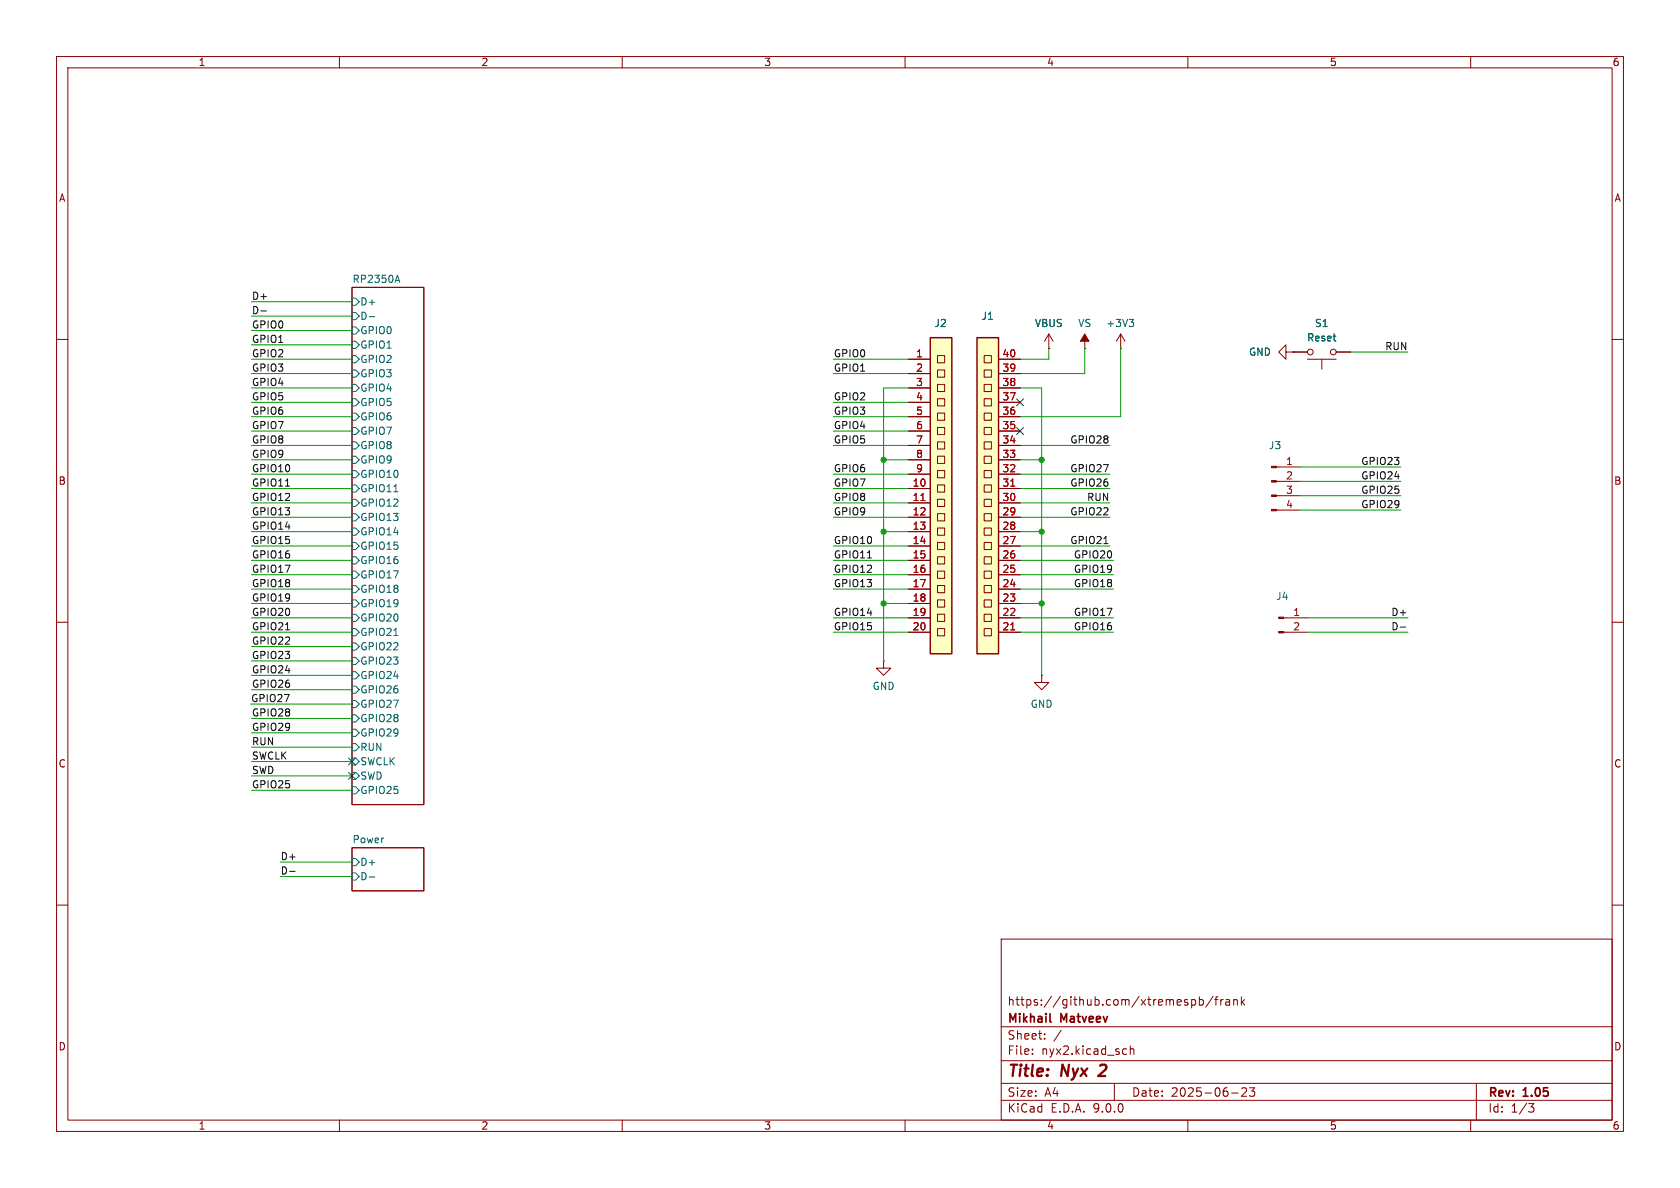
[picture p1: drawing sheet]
<svg xmlns="http://www.w3.org/2000/svg" width="297mm" height="210mm" viewBox="0 0 297 210" stroke-linecap="round" stroke-linejoin="round" font-family="sans-serif">
<g fill="none" stroke="#840000" stroke-width=".18">
<path d="M10 10h277v190h-277zM12 12h273v186h-273zM60 10v2M110 10v2M160 10v2M210 10v2M260 10v2M62.2 50.8h12.7v91.4h-12.7zM10 60h2M285 60h2M10 110h2M156.2 116.8v1.3h1.3l-1.3 1.3-1.3-1.3h1.3"/>
<path d="M156.2 116.8h.1M184.1 119.4v1.3h1.3l-1.3 1.2-1.2-1.2h1.2M184.1 119.4h.1M285 110h2M62.2 149.9h12.7v7.6h-12.7zM10 160h2M177 166h108v32h-108zM210.7 176.8l.4-.1 .3 .3v.4l-.2 .2h-.5M212 176.8l.5-.1 .2 .3v.4l-.1 .2h-.6M212 176.2v1.5M214.5 176.1l-1.3 2M214.7 176.7h.6"/>
<path d="M215.3 176.2l-.3 .2v1.3M215.8 176.7v1M216.2 176.7l-.2 .1-.2 .2M216.7 176.8h.6l.1 .9M217.4 177.1h-.5a.29 .29 0 0 0-.2 .3 .29 .29 0 0 0 .2 .3l.5-.1M218.1 176.8l.2-.1 .4 .1v.9M218.1 176.7v1M219.5 176.2v1.5M219.6 177.1l.4 .6M220 176.7l-.5 .6M285 160h2M60 198v2"/>
<path d="M110 198v2M160 198v2M177 194.5h108M177 191.5h108M177 187.5h108M177 181.5h108M182.5 186.3v.1M182.5 185.5v.1M184.7 183.6v.1M184.7 182.8v.1M187.6 182.1l-1.3 2M197 191.5v3"/>
<path d="M198.7 185.4l.5 .1M199.2 186.3l-.5 .1M199.8 185.5l.2-.1 .4 .1 .1 .9M199.8 184.9v1.5M210 198v2M217.7 193.2h1.2M219.5 192.4l.6-.1 .2 .1 .1 .3-.9 1.1h.9M220.9 192.3h.9l-.5 .6 .4 .1v.7l-.2 .1h-.4l-.2-.1M260 198v2M261 191.5v6.5M270.2 195.1h1l-.5 .6 .4 .1 .1 .5-.3 .3h-.4"/>
</g>
<path d="M195.4 189.1l-1.2 1.1h1.2" fill="none" stroke="#840000" stroke-width=".4"/>
<path d="M185.6 180.5l.2 .2" fill="none" stroke="#840000" stroke-width=".3"/>
<g fill="none" stroke="#006464" stroke-width=".18">
<path d="M62.2 52.7h.7l.6 .6-.6 .7h-.7zM62.2 55.2h.7l.6 .7-.6 .6h-.7zM62.2 57.8h.7l.6 .6-.6 .7h-.7zM65.3 56h.9M70 49.6h.6M70.3 48.7l.4 1.2M62.2 60.3h.7l.6 .7-.6 .6h-.7zM62.2 62.9h.7l.6 .6-.6 .6h-.7zM62.2 65.4h.7l.6 .6-.6 .7h-.7zM62.2 67.9h.7l.6 .7-.6 .6h-.7zM62.2 70.5h.7l.6 .6-.6 .7h-.7zM62.2 73h.7l.6 .7-.6 .6h-.7z"/>
<path d="M62.2 75.6h.7l.6 .6-.6 .6h-.7zM62.2 78.1h.7l.6 .6-.6 .7h-.7zM62.2 80.6h.7l.6 .7-.6 .6h-.7zM62.2 83.2h.7l.6 .6-.6 .7h-.7zM62.2 85.7h.7l.6 .7-.6 .6h-.7zM62.2 88.3h.7l.6 .6-.6 .6h-.7zM62.2 90.8h.7l.6 .6-.6 .7h-.7zM62.2 93.3h.7l.6 .7-.6 .6h-.7zM62.2 95.9h.7l.6 .6-.6 .7h-.7zM62.2 98.4h.7l.6 .7-.6 .6h-.7zM69.6 86.9h.8M62.2 101h.7l.6 .6-.6 .6h-.7z"/>
<path d="M62.2 103.5h.7l.6 .6-.6 .7h-.7zM62.2 106h.7l.6 .7-.6 .6h-.7zM62.2 108.6h.7l.6 .6-.6 .7h-.7zM62.2 111.1h.7l.6 .7-.6 .6h-.7zM62.2 113.7h.7l.6 .6-.6 .6h-.7zM62.2 116.2h.7l.6 .6-.6 .7h-.7zM62.2 118.7h.7l.6 .7-.6 .6h-.7zM69.6 112.3h.8M62.2 121.3h.7l.6 .6-.6 .7h-.7zM62.2 123.8h.7l.6 .7-.6 .6h-.7zM62.2 126.4h.7l.6 .6-.6 .6h-.7zM62.2 128.9h.7l.6 .6-.6 .7h-.7z"/>
<path d="M62.2 131.4h.7l.6 .7-.6 .6h-.7zM62.2 134h.7l.6 .6-.6 .7h-.7zM62.2 136.5h.7l.6 .7-.6 .6h-.7zM62.2 139.1h.7l.6 .6-.6 .6h-.7zM62.2 151.8h.7l.6 .6-.6 .6h-.7zM62.2 154.3h.7l.6 .6-.6 .7h-.7zM65.3 155h.9"/>
</g>
<path d="M164.5 59.7h3.8v55.9h-3.8z" fill="#ffffc2"/>
<path d="M164.5 59.7h3.8v55.9h-3.8z" fill="none" stroke="#840000" stroke-width=".25"/>
<g fill="none" stroke="#840000" stroke-width=".18">
<path d="M160.7 63.5h3.8M160.7 66h3.8M160.7 68.6h3.8M160.7 71.1h3.8M160.7 73.7h3.8M160.7 76.2h3.8M160.7 78.7h3.8M165.7 62.9h1.3v1.2h-1.3zM165.7 65.4h1.3v1.3h-1.3zM165.7 67.9h1.3v1.3h-1.3zM165.7 70.5h1.3v1.3h-1.3zM165.7 73h1.3v1.3h-1.3z"/>
<path d="M165.7 75.6h1.3v1.2h-1.3zM165.7 78.1h1.3v1.3h-1.3zM160.7 81.3h3.8M160.7 83.8h3.8M160.7 86.4h3.8M160.7 88.9h3.8M160.7 91.4h3.8M160.7 94h3.8M160.7 96.5h3.8M160.7 99.1h3.8M165.7 80.6h1.3v1.3h-1.3zM165.7 83.2h1.3v1.3h-1.3z"/>
<path d="M165.7 85.7h1.3v1.3h-1.3zM165.7 88.3h1.3v1.2h-1.3zM165.7 90.8h1.3v1.3h-1.3zM165.7 93.3h1.3v1.3h-1.3zM165.7 95.9h1.3v1.3h-1.3zM165.7 98.4h1.3v1.3h-1.3zM160.7 101.6h3.8M160.7 104.1h3.8M160.7 106.7h3.8M160.7 109.2h3.8M160.7 111.8h3.8M165.7 101h1.3v1.2h-1.3z"/>
<path d="M165.7 103.5h1.3v1.3h-1.3zM165.7 106h1.3v1.3h-1.3zM165.7 108.6h1.3v1.3h-1.3zM165.7 111.1h1.3v1.3h-1.3z"/>
</g>
<path d="M162.8 88.5h.7" fill="none" stroke="#a90000" stroke-width=".18"/>
<path d="M172.7 59.7h3.8v55.9h-3.8z" fill="#ffffc2"/>
<path d="M172.7 59.7h3.8v55.9h-3.8z" fill="none" stroke="#840000" stroke-width=".25"/>
<g fill="none" stroke="#840000" stroke-width=".18">
<path d="M185.4 59.1l-.7 1.2M185.4 59.1l.8 1.2M185.4 59.1v2.5M191.8 59.1v2.5M198.1 59.1l-.7 1.2M198.1 59.1l.8 1.2M198.1 59.1v2.5M160.7 63.5h3.8M160.7 66h3.8M160.7 68.6h3.8M160.7 71.1h3.8M160.7 73.7h3.8"/>
<path d="M160.7 76.2h3.8M160.7 78.7h3.8M174 62.9h1.3v1.2h-1.3zM174 65.4h1.3v1.3h-1.3zM174 67.9h1.3v1.3h-1.3zM174 70.5h1.3v1.3h-1.3zM174 73h1.3v1.3h-1.3zM174 75.6h1.3v1.2h-1.3zM174 78.1h1.3v1.3h-1.3zM176.5 63.5h3.8M176.5 66h3.8M176.5 68.6h3.8"/>
<path d="M176.5 71.1h3.8M176.5 73.7h3.8M176.5 76.2h3.8M176.5 78.7h3.8M185.4 61.6h.1M191.8 61.6h.1M198.1 61.6h.1M227.3 62.2v-1.2l-1.2 1.2 1.2 1.3v-1.3h1.3M228.6 62.2h.1M228.6 62.2h2.5M231.1 63.5h5.1M233.7 63.5v1.8"/>
<path d="M236.2 62.2h2.6M160.7 81.3h3.8M160.7 83.8h3.8M160.7 86.4h3.8M160.7 88.9h3.8M160.7 91.4h3.8M160.7 94h3.8M160.7 96.5h3.8M160.7 99.1h3.8M174 80.6h1.3v1.3h-1.3zM174 83.2h1.3v1.3h-1.3zM174 85.7h1.3v1.3h-1.3z"/>
<path d="M174 88.3h1.3v1.2h-1.3zM174 90.8h1.3v1.3h-1.3zM174 93.3h1.3v1.3h-1.3zM174 95.9h1.3v1.3h-1.3zM174 98.4h1.3v1.3h-1.3zM176.5 81.3h3.8M176.5 83.8h3.8M176.5 86.4h3.8M176.5 88.9h3.8M176.5 91.4h3.8M176.5 94h3.8M176.5 96.5h3.8"/>
<path d="M176.5 99.1h3.8M225.7 82.6h4.2M225.7 85.1h4.2M225.7 87.6h4.2M225.7 90.2h4.2M160.7 101.6h3.8M160.7 104.1h3.8M160.7 106.7h3.8M160.7 109.2h3.8M160.7 111.8h3.8M174 101h1.3v1.2h-1.3zM174 103.5h1.3v1.3h-1.3z"/>
<path d="M174 106h1.3v1.3h-1.3zM174 108.6h1.3v1.3h-1.3zM174 111.1h1.3v1.3h-1.3zM176.5 101.6h3.8M176.5 104.1h3.8M176.5 106.7h3.8M176.5 109.2h3.8M176.5 111.8h3.8M226.9 109.2h4.2M226.9 111.8h4.2"/>
<circle cx="231.6" cy="62.2" r=".51"/>
<circle cx="235.7" cy="62.2" r=".51"/>
</g>
<path d="M162.8 88.5h.7M178.7 85.9h.7M178.7 111.3h.7" fill="none" stroke="#a90000" stroke-width=".18"/>
<g fill="#840000" stroke="#840000" stroke-width=".18">
<path d="M191.8 59.1l.7 1.2h-1.5z"/>
<path d="M224.8 82.4h.9v.3h-.9z"/>
<path d="M224.8 85h.9v.2h-.9z"/>
<path d="M224.8 87.5h.9v.3h-.9z"/>
<path d="M224.8 90h.9v.3h-.9z"/>
<path d="M226.1 109.1h.8v.2h-.8z"/>
<path d="M226.1 111.6h.8v.3h-.8z"/>
</g>
<path d="M199.6 56.5h.8l-.4 .4M200.2 56.9l.2 .3v.3l-.2 .2" fill="none" stroke="#006464" stroke-width=".18"/>
<path d="M46.1 55h1M50.5 85.9h.7M153.3 98.6h.8M195.1 96.1h.8M50.5 111.3h.7M247.5 110.9h1M51.2 154h1" fill="none" stroke="#0f0f0f" stroke-width=".18"/>
<g fill="none" stroke="#009600" stroke-width=".18">
<path d="M44.4 58.4h17.8M44.4 55.9h17.8M44.4 53.3h17.8M44.4 63.5h17.8M44.4 68.6h17.8M44.4 71.1h17.8M44.4 76.2h17.8M44.4 73.7h17.8M44.4 61h17.8M44.4 66h17.8M44.4 78.7h17.8M147.3 63.5h13.4"/>
<path d="M147.3 71.1h13.4M147.3 76.2h13.4M147.3 73.7h13.4M147.3 66h13.4M147.3 78.7h13.4M160.7 68.6h-4.5v48.2M180.3 68.6h3.8v50.8M180.3 78.7h15.9M185.4 61.6v1.9h-5.1M191.8 61.6v4.4h-11.5M198.1 61.6v12.1h-17.8M238.8 62.2h10.1"/>
<path d="M44.4 83.8h17.8M44.4 86.4h17.8M44.4 91.4h17.8M44.4 81.3h17.8M44.4 96.5h17.8M44.4 99.1h17.8M44.4 94h17.8M44.4 88.9h17.8M147.3 83.8h13.4M147.3 86.4h13.4M147.3 91.4h13.4M147.3 96.5h13.4"/>
<path d="M147.3 99.1h13.4M147.3 88.9h13.4M156.2 81.3h4.5M156.2 94h4.5M180.3 83.8h15.9M180.3 86.4h15.9M180.3 91.4h15.9M180.3 81.3h3.8M180.3 96.5h15.9M180.3 99.1h16.5M180.3 94h3.8M180.3 88.9h15.9"/>
<path d="M229.9 82.6h17.7M229.9 85.1h17.7M229.9 90.2h17.7M229.9 87.6h17.7M44.4 111.8h17.8M44.4 109.2h17.8M44.4 119.4h17.8M44.4 106.7h17.8M44.4 104.1h17.8M44.4 101.6h17.8M44.4 116.8h17.8M44.4 114.3h17.8"/>
<path d="M147.3 111.8h13.4M147.3 109.2h13.4M147.3 104.1h13.4M147.3 101.6h13.4M156.2 106.7h4.5M180.3 111.8h16.5M180.3 109.2h16.5M180.3 106.7h3.8M180.3 104.1h16.5M180.3 101.6h16.5M231.1 111.8h17.8M231.1 109.2h17.8"/>
<path d="M44.3 124.5h17.9M44.4 127h17.8M44.4 121.9h17.8M44.4 132.1h17.8M44.4 139.7h17.8M44.4 134.6h17.8M44.4 137.2h17.8M44.4 129.5h17.8M49.5 152.4h12.7M49.5 154.9h12.7"/>
</g>
<path d="M179.7 70.5l1.2 1.2M179.7 75.6l1.2 1.2M180.9 70.5l-1.2 1.2M180.9 75.6l-1.2 1.2M61.6 134l1.2 1.2M61.6 136.6l1.2 1.2M62.8 134l-1.2 1.2M62.8 136.6l-1.2 1.2" fill="none" stroke="#000084" stroke-width=".18"/>
<g fill="#009600" stroke="#009600" stroke-width=".18">
<circle cx="156.2" cy="81.3" r=".46"/>
<circle cx="184.1" cy="81.3" r=".46"/>
<circle cx="156.2" cy="94" r=".46"/>
<circle cx="184.1" cy="94" r=".46"/>
<circle cx="184.1" cy="106.7" r=".46"/>
<circle cx="156.2" cy="106.7" r=".46"/>
</g>
<g font-size="2.8" fill="#840000">
<text x="178" y="190.9">Title:</text>
<text x="187.7" y="190.9">Nyx</text>
<text x="195.2" y="190.9">2</text>
</g>
<g font-size="2.1" fill="#840000">
<text x="178" y="178">https://github.com/xtremespb/frank</text>
<text x="178" y="184">Sheet:</text>
<text x="178" y="181.2">Mikhail</text>
<text x="187.6" y="181.2">Matveev</text>
<text x="178" y="186.7">File:</text>
<text x="184.1" y="186.7">nyx2.kicad_sch</text>
<text x="178" y="196.9">KiCad</text>
<text x="178" y="194.1">Size:</text>
<text x="184.7" y="194.1">A4</text>
<text x="185.7" y="196.9">E.D.A.</text>
<text x="193.3" y="196.9">9.0.0</text>
<text x="200" y="194.1">Date:</text>
<text x="207" y="194.1">2025-06-23</text>
<text x="263" y="194.3">Rev:</text>
<text x="263" y="196.9">Id:</text>
<text x="267.1" y="196.9">1/3</text>
<text x="269.4" y="194.3">1.05</text>
</g>
<g font-size="1.8" fill="#840000">
<text x="35" y="11.9">1</text>
<text x="85" y="11.9">2</text>
<text x="135" y="11.9">3</text>
<text x="185" y="11.9">4</text>
<text x="235" y="11.9">5</text>
<text x="285" y="11.9">6</text>
<text x="10.3" y="35.9">A</text>
<text x="285.3" y="35.9">A</text>
<text x="10.3" y="85.9">B</text>
<text x="285.3" y="85.9">B</text>
<text x="10.3" y="135.9">C</text>
<text x="285.3" y="135.9">C</text>
<text x="10.3" y="185.9">D</text>
<text x="285.3" y="185.9">D</text>
<text x="35" y="199.9">1</text>
<text x="85" y="199.9">2</text>
<text x="135" y="199.9">3</text>
<text x="185" y="199.9">4</text>
<text x="235" y="199.9">5</text>
<text x="285" y="199.9">6</text>
</g>
<g font-size="1.8" fill="#0f0f0f">
<text x="44.4" y="53.1">D+</text>
<text x="44.4" y="55.6">D-</text>
<text x="44.4" y="58.2">GPIO0</text>
<text x="44.4" y="60.7">GPIO1</text>
<text x="44.4" y="63.2">GPIO2</text>
<text x="44.4" y="65.8">GPIO3</text>
<text x="147.3" y="65.8">GPIO1</text>
<text x="147.3" y="63.2">GPIO0</text>
<text x="244.8" y="62">RUN</text>
<text x="44.4" y="68.3">GPIO4</text>
<text x="44.4" y="70.9">GPIO5</text>
<text x="147.3" y="70.9">GPIO2</text>
<text x="44.4" y="73.4">GPIO6</text>
<text x="44.4" y="75.9">GPIO7</text>
<text x="147.3" y="75.9">GPIO4</text>
<text x="147.3" y="73.4">GPIO3</text>
<text x="44.4" y="81">GPIO9</text>
<text x="44.4" y="83.6">GPIO10</text>
<text x="44.4" y="78.5">GPIO8</text>
<text x="147.3" y="78.5">GPIO5</text>
<text x="147.3" y="83.6">GPIO6</text>
<text x="189.1" y="83.6">GPIO27</text>
<text x="189.1" y="78.5">GPIO28</text>
<text x="240.6" y="82.3">GPIO23</text>
<text x="44.4" y="88.6">GPIO12</text>
<text x="44.4" y="86.1">GPIO11</text>
<text x="147.3" y="86.1">GPIO7</text>
<text x="147.3" y="88.6">GPIO8</text>
<text x="189.1" y="86.1">GPIO26</text>
<text x="192.1" y="88.6">RUN</text>
<text x="240.6" y="84.8">GPIO24</text>
<text x="240.6" y="89.9">GPIO29</text>
<text x="240.6" y="87.4">GPIO25</text>
<text x="44.4" y="93.7">GPIO14</text>
<text x="44.4" y="91.2">GPIO13</text>
<text x="147.3" y="91.2">GPIO9</text>
<text x="189.1" y="91.2">GPIO22</text>
<text x="44.4" y="96.3">GPIO15</text>
<text x="44.4" y="98.8">GPIO16</text>
<text x="44.4" y="101.3">GPIO17</text>
<text x="147.3" y="98.8">GPIO11</text>
<text x="147.3" y="101.3">GPIO12</text>
<text x="147.3" y="96.3">GPIO10</text>
<text x="189.1" y="96.3">GPIO21</text>
<text x="189.8" y="98.8">GPIO20</text>
<text x="189.8" y="101.3">GPIO19</text>
<text x="44.4" y="103.9">GPIO18</text>
<text x="44.4" y="106.4">GPIO19</text>
<text x="147.3" y="103.9">GPIO13</text>
<text x="189.8" y="103.9">GPIO18</text>
<text x="44.4" y="111.5">GPIO21</text>
<text x="44.4" y="109">GPIO20</text>
<text x="147.3" y="109">GPIO14</text>
<text x="147.3" y="111.5">GPIO15</text>
<text x="189.8" y="111.5">GPIO16</text>
<text x="189.8" y="109">GPIO17</text>
<text x="245.9" y="111.5">D-</text>
<text x="245.9" y="109">D+</text>
<text x="44.4" y="114">GPIO22</text>
<text x="44.4" y="116.6">GPIO23</text>
<text x="44.4" y="119.1">GPIO24</text>
<text x="44.3" y="124.2">GPIO27</text>
<text x="44.4" y="121.7">GPIO26</text>
<text x="44.4" y="131.8">RUN</text>
<text x="44.4" y="129.3">GPIO29</text>
<text x="44.4" y="126.7">GPIO28</text>
<text x="44.4" y="134.4">SWCLK</text>
<text x="44.4" y="136.9">SWD</text>
<text x="44.4" y="139.4">GPIO25</text>
<text x="49.5" y="154.7">D-</text>
<text x="49.5" y="152.1">D+</text>
</g>
<g font-size="1.8" fill="#006464">
<text x="62.2" y="50.1">RP2350A</text>
<text x="63.6" y="54.2">D+</text>
<text x="63.6" y="56.7">D-</text>
<text x="63.6" y="59.3">GPIO0</text>
<text x="165.1" y="58">J2</text>
<text x="173.4" y="56.7">J1</text>
<text x="182.9" y="58">VBUS</text>
<text x="190.5" y="58">VS</text>
<text x="195.5" y="58">+3V3</text>
<text x="232.4" y="58">S1</text>
<text x="63.6" y="61.8">GPIO1</text>
<text x="63.6" y="64.4">GPIO2</text>
<text x="220.7" y="63.1">GND</text>
<text x="231" y="60.6">Reset</text>
<text x="63.6" y="66.9">GPIO3</text>
<text x="63.6" y="69.4">GPIO4</text>
<text x="63.6" y="72">GPIO5</text>
<text x="63.6" y="74.5">GPIO6</text>
<text x="63.6" y="77.1">GPIO7</text>
<text x="63.6" y="79.6">GPIO8</text>
<text x="63.6" y="82.1">GPIO9</text>
<text x="224.2" y="79.6">J3</text>
<text x="63.6" y="84.7">GPIO10</text>
<text x="63.6" y="87.2">GPIO11</text>
<text x="63.6" y="89.8">GPIO12</text>
<text x="63.6" y="92.3">GPIO13</text>
<text x="63.6" y="94.8">GPIO14</text>
<text x="63.6" y="97.4">GPIO15</text>
<text x="63.6" y="99.9">GPIO16</text>
<text x="63.6" y="102.5">GPIO17</text>
<text x="63.6" y="105">GPIO18</text>
<text x="63.6" y="107.5">GPIO19</text>
<text x="225.5" y="106.3">J4</text>
<text x="63.6" y="110.1">GPIO20</text>
<text x="63.6" y="112.6">GPIO21</text>
<text x="63.6" y="115.2">GPIO22</text>
<text x="63.6" y="117.7">GPIO23</text>
<text x="63.6" y="120.2">GPIO24</text>
<text x="63.6" y="122.8">GPIO26</text>
<text x="63.6" y="125.3">GPIO27</text>
<text x="154.2" y="122.1">GND</text>
<text x="182.1" y="125.3">GND</text>
<text x="63.6" y="127.9">GPIO28</text>
<text x="63.6" y="130.4">GPIO29</text>
<text x="63.6" y="132.9">RUN</text>
<text x="63.6" y="135.5">SWCLK</text>
<text x="63.6" y="138">SWD</text>
<text x="63.6" y="140.6">GPIO25</text>
<text x="62.2" y="149.1">Power</text>
<text x="63.6" y="153.3">D+</text>
<text x="63.6" y="155.8">D-</text>
</g>
<g font-size="1.8" fill="#a90000">
<text x="161.9" y="63.2">1</text>
<text x="161.9" y="65.8">2</text>
<text x="177.1" y="63.2">40</text>
<text x="177.1" y="65.8">39</text>
<text x="161.9" y="68.3">3</text>
<text x="161.9" y="70.9">4</text>
<text x="177.1" y="68.3">38</text>
<text x="177.1" y="70.9">37</text>
<text x="161.9" y="73.4">5</text>
<text x="161.9" y="75.9">6</text>
<text x="177.1" y="73.4">36</text>
<text x="177.1" y="75.9">35</text>
<text x="161.9" y="78.5">7</text>
<text x="161.9" y="81">8</text>
<text x="161.9" y="83.6">9</text>
<text x="177.1" y="78.5">34</text>
<text x="177.1" y="81">33</text>
<text x="177.1" y="83.6">32</text>
<text x="227.3" y="82.3">1</text>
<text x="161.2" y="86.1">10</text>
<text x="161.2" y="88.6">11</text>
<text x="177.1" y="86.1">31</text>
<text x="177.1" y="88.6">30</text>
<text x="227.3" y="84.8">2</text>
<text x="227.3" y="87.4">3</text>
<text x="227.3" y="89.9">4</text>
<text x="161.2" y="91.2">12</text>
<text x="161.2" y="93.7">13</text>
<text x="177.1" y="91.2">29</text>
<text x="177.1" y="93.7">28</text>
<text x="161.2" y="96.3">14</text>
<text x="161.2" y="98.8">15</text>
<text x="161.2" y="101.3">16</text>
<text x="177.1" y="96.3">27</text>
<text x="177.1" y="98.8">26</text>
<text x="177.1" y="101.3">25</text>
<text x="161.2" y="103.9">17</text>
<text x="161.2" y="106.4">18</text>
<text x="177.1" y="103.9">24</text>
<text x="177.1" y="106.4">23</text>
<text x="161.2" y="109">19</text>
<text x="161.2" y="111.5">20</text>
<text x="177.1" y="109">22</text>
<text x="177.1" y="111.5">21</text>
<text x="228.5" y="109">1</text>
<text x="228.5" y="111.5">2</text>
</g>
</svg>
